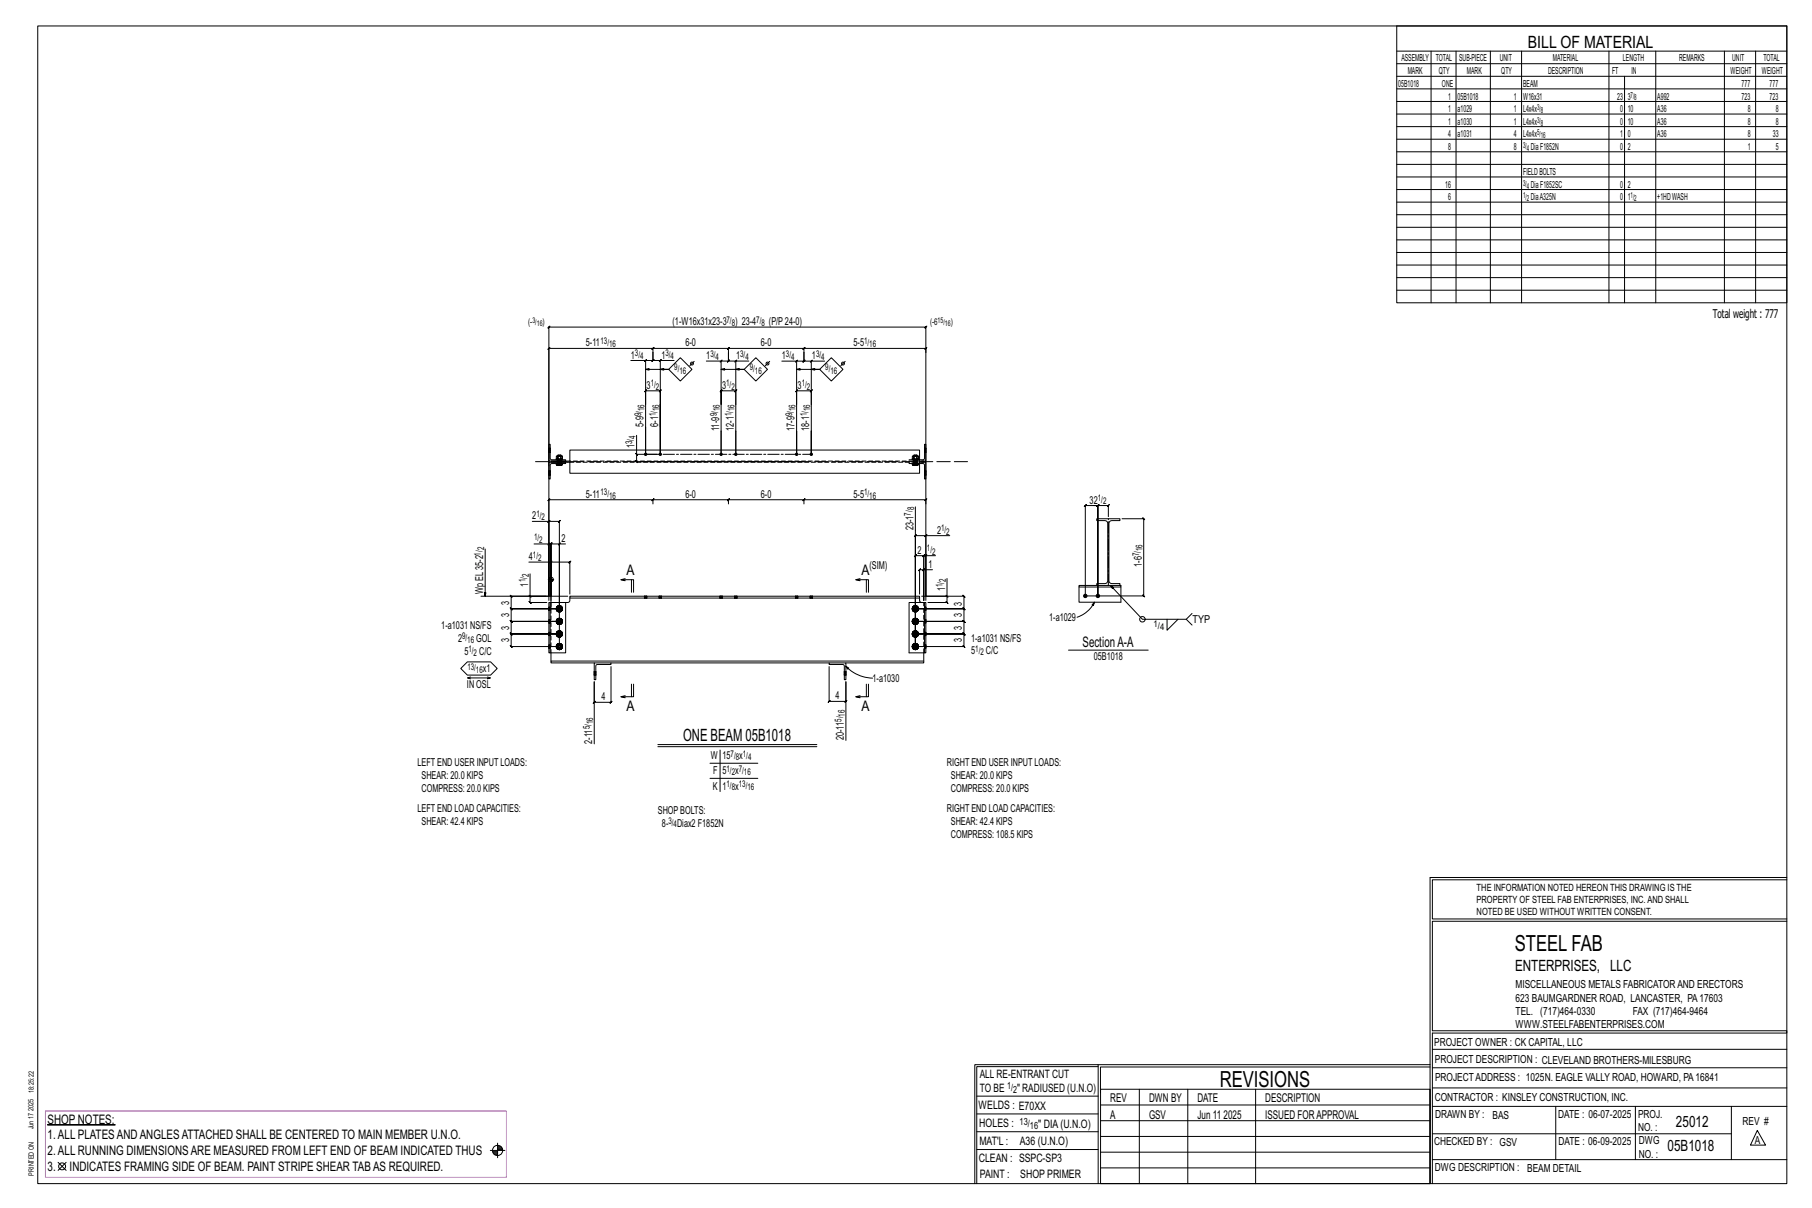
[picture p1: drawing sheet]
<svg xmlns="http://www.w3.org/2000/svg" width="914mm" height="610mm" viewBox="0 0 914 610" stroke-linecap="round" stroke-linejoin="round" font-family="sans-serif">
<g fill="#000" stroke="#000" stroke-width=".5">
<path d="M24 568h34z"/>
<circle cx="326" cy="229" r=".6"/>
<circle cx="333" cy="229" r=".6"/>
<circle cx="364" cy="229" r=".6"/>
<circle cx="371" cy="229" r=".6"/>
<circle cx="402" cy="229" r=".6"/>
<circle cx="409" cy="229" r=".6"/>
<circle cx="548" cy="301" r=".9"/>
<circle cx="554" cy="301" r=".9"/>
</g>
<g fill="none" stroke="#000" stroke-width=".5">
<path d="M19 13h883v584h-883zM705 13h197v140h-197zM705 26h197M705 32h197M705 39h197M722 26v127M735 26v127M752 26v127M768 26v127M812 26v127M820 39v114M836 26v127"/>
<path d="M870 26v127M886 26v127M705 45h197M705 51h197M705 58h197M705 64h197M705 70h197M705 77h197M705 83h197M705 89h197M705 96h197M705 102h197"/>
<path d="M705 108h197M705 115h197M705 121h197M705 127h197M705 134h197M705 140h197M705 146h197M330 178v4v-1l-1 1h1h-4M330 178v4h-1l1-1v1h3M330 178v-3l-1 1h1h-53v-1l-1 1h1v59M330 176h38h-1l1-1v3M330 175l-1 1z"/>
<path d="M368 178v4l-1 1 1-1h-4M368 178v4l-1 1 1-1h3M368 176h38h-1l1-1v3M368 175l-1 1zM406 178v4l-1 1 1-1h-4M406 178v4l-1 1 1-1h3M406 176h61l1-1-1 3M406 175l-1 1zM318 182h8v22v-7l-1 1 1-1h7v1l1-1h-1v32v-47h7M326 186h11h-4M326 181l-1 1zM333 182l1-1z"/>
<path d="M337 186l6-5 6 5-6 6zM350 182l-2 3M356 182h8v22v-7l-1 1 1-1h7v1l1-1h-1v7M364 182l-1 1 1-1zM364 186h12h-5M371 183l1-1zM378 182h-7v22M381 181l6 5-6 6-5-6zM388 182l-2 3M395 182h7v22M402 182l-1 1 1-1zM402 186h12h-5"/>
<path d="M409 182h1l-1 1zM416 182h-7v22M420 181l5 5-5 6-6-6zM427 182l-3 3M326 215v14zM326 204v25M333 215v-11v25h-12v-9M364 218v11zM364 204v25M371 218v11zM371 204v25M402 204v-7l-1 1 1-1h7v1l1-1h-1v7"/>
<path d="M402 204v25M409 204v25M277 238h.1M277 240h.1M277 226h.1M277 228h.1M277 233h8v1h-7v8h-1zM277 224h1v8h7v1h-8zM278 238h.1M278 240h.1M278 226h.1M278 228h.1"/>
<path d="M281 232h3zM281 234h.1M281 232v-2h1v2M281 234v1M281 234h1h-1v1v-1M281 232h.1M281 233h.1M281 230h3v2M282 230h1v2M282 235v-1h1v1M282 234h.1M282 235l1-1v1"/>
<path d="M283 234h-1v1M283 232h.1M283 233h.1M283 234h.1M283 234h1M284 234h.1M284 234l-1 1M288 227h176v12h-176zM288 233h-10h10M321 229l1 1zM321 229v4v-1l1 1h-1h85M460 232h4z"/>
<path d="M460 234h1zM460 232v-2h1v2M460 234l1 1M461 234v1M461 232h.1M461 233h.1M461 234h.1M461 235v-1h2v1M461 234h1M462 235l1-1v1M463 234h-1v1M463 230v2"/>
<path d="M463 230h-2h2v2M463 232h.1M463 233h.1M463 234h.1M463 234l-1 1M464 233h2h-2M464 232h2l1-8v9h-2M465 233h2v9l-1-8h-2M467 238h.1M467 240h.1M467 226h.1M467 228h.1"/>
<path d="M330 252l-1 1 1-1zM330 254v-2l-1 1 1-1h-53l-1 1 1-1v51M330 252h38l-1 1 1-1v2M368 252l-1 1 1-1zM368 252h38l-1 1 1-1v2M406 252h61v1l1-1-1 2M406 252l-1 1zM462 256v70v-56l-1 1 1-1h5M552 255h2v46v-46h1l-1 1v-1h-6l-1 1 1-1v46h29h1l-1-1v1v-39h1l-1-1v1h-11M554 256l1-1zM554 255h5v1l1-1h-1v6M245 277v24"/>
<path d="M269 263h8v38v-26h-8M276 275l1-1zM277 263l-1 1 1-1zM277 263h5v1l1-1h-1v63h-24v1l-1-1h1v-6l-1-1 1 1h24h-24l-1-1 1 1v-6l-1-1 1 1h24h-24l-1-1 1 1v-7v1l-1-1 1 1-1-1h1v-6l-1-1 1 1h18M277 275h8M282 275l1-1zM282 275v32h-24h24M467 271l1-1zM468 280l-1 1zM479 270h-12v31h19v-1l1 1h-1v6l1 1-1-1h-24h24l1 1-1-1v7v-1l1 1h-1h-24h24v-1l1 1h-1v6v-1l1 1h-1h-24h24v-1l1 1h-1v6l1 1-1-1h-24v-46l-1 1 1-1h4v1l1-1h-1v23M553 262h12v1h-5v1v29v1l5 1h-12l5-1 1-1v-29l-1-1h-5zM267 284h11v19"/>
<path d="M267 290v11h20M277 292h2M277 292h.1M277 291v1M278 284l1-1zM278 291v1M278 284h10h-1l1-1v1v16M278 291v9M278 292v2M278 292v1M279 292v1M315 293h-2h7v6"/>
<path d="M315 292l-2 1M319 293v6M434 293h-2h6v6M434 292l-2 1M437 293v6M466 288l1-1-1 1zM466 288h-2l1-1-1 1v12M467 280h-1h1l-1 1v-1v23M471 288h-5v15M472 280h-5v23M478 292v9h-13M545 296v8h21v-8"/>
<path d="M553 295h-8v1h21v-1h-1M560 295l16 18h23l3-3M243 301h34v-136l-1 1 1-1h190v1l1-1h-1v136M267 300l1 1zM267 301v3l1 1-1-1h9M277 304h1v25h-1zM278 304h7M278 301v-26l1-1-1 1 1-1-1 1v32M281 320h.1M281 314h.1M281 307h.1M281 319v1"/>
<path d="M281 313v1M281 315h1M281 308l1 1M281 320v1M281 307v1M281 320v-1v1v1v-1M281 313v-1v2v1v-1M281 307v-1v1v1M282 314v1M282 308v1M282 319h-1M282 312h-1"/>
<path d="M282 306h-1M282 315h1M282 308l1 1M282 318v1M282 319h1M282 312v1M282 313l1-1v1M282 306h.1M282 306h1M283 319l1 1v1M283 313l1 1M283 306l1 1v1"/>
<path d="M283 319h-1M283 312l-1 1M283 306h-1M283 314v1h-1M283 308v1l-1-1M283 314h1l-1 1M283 308h1h-1M283 320v1M283 314v1M283 307v1M283 319h1l-1 1M283 312l1 1h-1"/>
<path d="M283 306l1 1h-1M284 319v1M284 313v1M284 307h.1M285 304v25h-7M288 301h176v1h-176zM288 302l-1 2h-2M325 301h.1M325 302h.1M326 301h.1M326 302h.1M333 301h.1"/>
<path d="M333 302h.1M334 301h.1M334 302h.1M363 301h.1M363 302h.1M364 301h.1M364 302h.1M371 301h.1M371 302h.1M372 301h.1M372 302h.1M401 301h.1"/>
<path d="M401 302h.1M403 301h.1M403 302h.1M409 301h.1M409 302h.1M410 301h.1M410 302h.1M460 320h1M460 314h1M460 307h1M461 307h.1M461 313v1"/>
<path d="M461 319v1M461 308v1M461 315h.1M461 307v1M461 314h.1M461 320v1M461 307v-1l-1 1 1 1M461 313v-1l-1 2 1 1v-1M461 320v-1l-1 1 1 1v-1M461 308l1 1M461 314l1 1M461 306h.1"/>
<path d="M461 312h.1M461 319h.1M462 308l1 1M462 315h1M462 306h-1M462 306h1M462 312l-1 1M462 313l1-1v1M462 318l-1 1M462 319h1M462 306l1 1v1M462 313l1 1"/>
<path d="M462 319l1 1v1M463 306h-1M463 312l-1 1M463 319h-1M463 308v1l-1-1M463 314v1h-1M463 308h.1M463 314v1M463 307l-1 1M463 314l-1 1M463 320l-1 1M463 306v1"/>
<path d="M463 312v1M463 319v1M463 307h.1M463 313v1M464 302v1l1 1M467 304v25zM467 304h-8v25h8M477 300l1 1zM478 301v3h-1l1 1v-1h-10M552 304v2l-1-1zM552 304a15 15 0 0 1-8 7M589 313v5l5-5"/>
<path d="M599 313l3 2M233 337l3-3h12l3 3-3 4h-12zM278 329v5M281 326h.1M281 327l1 1M281 321h1M281 326v1M281 326v-1v1v1M282 327v1M282 321h.1M282 325h-1M282 327l1 1"/>
<path d="M282 321h1M282 325v1M282 325h1v1M283 325l1 1v1M283 325h-1M283 327v1l-1-1M283 321h-1M283 327h1h-1M283 320l1 1h-1M283 326v1M283 325l1 1h-1M284 326h.1"/>
<path d="M300 339h.1M300 335h8l-7 1v7h-1zM301 339h.1M308 336v18h1l-1 1v-1h-8l-1 1 1-1v-10v31M308 335h110M418 335h9v8h-1v-7l-8-1zM418 336v18l1-1-1 1h9h-1l1-1v1v-10v30M426 339h.1M427 336l1 1v1zM427 336a19 19 0 0 0 13 6M427 339h.1M460 326h1"/>
<path d="M461 326h.1M461 321h.1M461 327v1M461 326v1M461 326v-1l-1 1 1 1M461 321h1M461 327l1 1M461 325h.1M462 321h1M462 327l1 1M462 325l-1 1M462 325h1v1"/>
<path d="M462 325l1 1v1M463 325h-1M463 321h-1M463 327v1l-1-1M463 320v1M463 327h.1M463 326l-1 1M463 325v1M463 326h.1M466 334h-188v1h22M466 329v6h-39M539 328h40"/>
<path d="M236 342h11l-1 1M237 342h-1l1 1M246 342h1M300 341h.1M301 341h.1M315 351l-2 1M319 345v7M320 345v7h-7h2M426 341h.1M427 341h.1M434 351l-2 1M437 345v7"/>
<path d="M438 345v7h-6h2M332 376h80M332 377h80M363 378v21M358 385h24M358 393h24M722 443v154M722 443h180M902 444h-179v20h179M902 465h-179v55h179v1h-179v76M554 538h-61v59M554 537h168"/>
<path d="M722 538h-167v13M723 539h179M723 530h179M493 553h61M555 550h167v47h-167zM555 558h167M575 550v47M599 550v47M634 550v47M723 549h179M723 558h179M785 558v27"/>
<path d="M825 558v27M874 558v27M251 577v7M251 579h2M251 580h3M251 578h2M493 571h61M493 562h61M555 573h167M555 566h167M723 572h151M887 570l4 8h-8z"/>
<path d="M29 587l4 4M33 587l-4 4M247 581h8M249 581h2M249 582h2M250 583h1M492 597v-60h62v60M493 580h61M555 589h167M555 581h167M723 585h179"/>
<circle cx="349" cy="183" r=".7"/>
<circle cx="387" cy="183" r=".7"/>
<circle cx="425" cy="183" r=".7"/>
<circle cx="278" cy="292" r="1.2"/>
<circle cx="576" cy="313" r="1.4"/>
<circle cx="31" cy="589" r="1.8"/>
<circle cx="251" cy="581" r="2.6"/>
</g>
<path d="M23 561h233v33h-233z" fill="none" stroke="#f0f" stroke-width=".5"/>
<g fill="none" stroke="#000" stroke-width=".5" stroke-dasharray="2 1.4">
<path d="M277 238h1M277 238h.1M277 240h.1M277 239l1 1M277 239h1M277 227h1M277 226h1M277 226h.1M277 228h.1M277 228h1M277 227l1 1M277 240h1"/>
<path d="M278 238h-1M278 226h-1M278 238h.1M278 239l-1-1 1 1M278 226h.1M278 227h-1l1 1M281 234h.1M281 234v1M281 232h1h-1v-2h1v2v-2v2h1h-1M281 234h1M281 235v-1v1v-1h1M281 233h.1"/>
<path d="M281 233v1M281 232h.1M281 232v1M281 232v2zM281 230h1M282 230h1M282 235h.1M282 234h.1M282 232h.1M282 230h.1M282 232h-1h1M282 232h1"/>
<path d="M282 233h.1M282 233l-1 1M282 233v-1M282 234v1l1-1M282 232v1zM282 233h1M282 233l1 1zM282 233v1M282 233l1-1M282 235v-1h1M282 234h1M283 233h.1"/>
<path d="M283 233v1M283 233v-1M283 235h.1M283 234h.1M283 232h.1M283 230h.1M283 230v2zM283 232h1h-1v-2h1v2M283 232v2zM283 234v-1M283 235v-1M283 234h1l-1 1z"/>
<path d="M283 232h1M284 234l-1 1zM284 234h.1M288 233h176M459 233v1h5M460 234h1zM460 234l1 1M460 232h1h-1v-2h1v2v-2v2h2h-2M461 234h.1M461 234v1M461 235v-1v1v-1M461 233h.1"/>
<path d="M461 233v1M461 232h.1M461 232v1M461 232v2zM461 230h1M461 230h2M461 235h1M461 230h.1M461 232h-1h1M461 232h2M461 233v-1M461 234h1z"/>
<path d="M461 234l1 1 1-1M462 230h.1M462 230h1M462 233h.1M462 233l-1 1M462 232v1zM462 233v-1M462 233h1M462 233v1zM462 234h.1M462 233l1-1M462 232h.1"/>
<path d="M462 235l-1-1h2M462 234h1M462 233v1M462 235h1M463 234h.1M463 233h.1M463 233v1M463 233v-1M463 232h.1M463 230h.1M463 230v2zM463 232v-2v2"/>
<path d="M463 232v2zM463 234v-1M463 235v-1M463 234v1zM463 232h1M464 232h-5v1M464 233h-176M467 240h.1M467 238v1v-1M467 228h.1M467 227h.1M467 238h.1"/>
<path d="M467 226h.1M467 239h.1M467 227v-1M277 320h1M277 319h1M277 314h1zM277 314h.1M277 314h1M277 313h1M277 308h1zM277 308h.1M277 308h1"/>
<path d="M277 307h1M277 306h1M278 314h-1h1M278 308l-1-1 1 1M278 304v25M281 320v1zM281 314h.1M281 307v1zM281 320l1-1-1 1 1 1-1-1M281 314l1-2-1 2 1 1-1-1M281 307l1-1-1 1 1 2-1-2M281 319v1z"/>
<path d="M281 313v1zM281 314v1zM281 307h.1M281 308h.1M281 319v1M281 313v1M281 308v-1M281 319h.1M281 319l1-1zM281 312v1zM281 315h1zM281 312h1z"/>
<path d="M281 306v1zM281 308l1 1zM281 306h1zM281 319h1zM281 319h1M281 315h1M281 312h1M281 308l1 1M281 306h1M281 320l1-1M281 314l1 1M281 313h1"/>
<path d="M281 308h1M281 307l1-1M281 320h1zM281 314h1zM281 307l1 1zM282 319h1zM282 315h1zM282 312h1zM282 309h1zM282 306h1zM282 319h-1v1v-1v2h1M282 313l-1-1v2v-1v1v1v-1v1l1-1"/>
<path d="M282 306h-1v1v1h1M282 320h-1zM282 320v-1zM282 313l-1 1zM282 314h.1M282 313h.1M282 307h-1zM282 308h.1M282 307h.1M282 318h.1M282 315h.1M282 312h.1"/>
<path d="M282 309h.1M282 306h.1M282 319h.1M282 308v1zM282 307v-1zM282 318v1v-1v1M282 318l1 1-1-1 1 1zM282 318h1zM282 312v1M282 315h1M282 314h1zM282 313h1z"/>
<path d="M282 312h1h-1h1v1zM282 309h1M282 308l1 1M282 308h1zM282 306l1 1zM282 306h1h-1h1zM283 319v1zM283 319h.1M283 315v-1M283 314h.1M283 313h.1M283 308h.1"/>
<path d="M283 307h.1M283 306h.1M283 315h.1M283 312h.1M283 309v-1zM283 309v-1M283 318v1zM283 320h.1M283 313v1zM283 319l1 1zM283 312l1 2zM283 306l1 1z"/>
<path d="M283 307v1zM283 320l1-1h-1M283 314h1l-1 1M283 313h1l-1-1M283 308h1h-1M283 307h1l-1-1M283 319l1 2M283 312v1l1 1M283 308v-1M283 306l1 2M283 319h1zM283 312l1 1z"/>
<path d="M284 319v1zM284 319v1M284 313v1zM284 313v1M284 307h.1M284 314l-1 1zM284 308h-1zM284 320l-1 1zM284 307l-1 2zM284 320v1zM284 314h.1M284 307v1z"/>
<path d="M325 301v1M325 301h.1M326 301l-1 1M326 301v1zM326 302h.1M326 301v1M326 301h.1M326 302v-1M333 301v1M333 301h.1M333 301v1zM333 302h.1"/>
<path d="M334 301v1M334 301h.1M334 302h.1M334 302v-1M363 301v1M363 301h.1M364 301l-1 1M364 301v1zM364 302h.1M364 301v1M364 301h.1M364 302v-1"/>
<path d="M371 301v1M371 301h.1M371 301l1 1zM371 302h.1M372 301v1M372 301h.1M372 302h.1M372 302v-1M401 301v1M401 301h.1M402 301l-1 1M402 301v1z"/>
<path d="M402 301v1M402 302h.1M403 301h.1M403 302h.1M403 302v-1M409 301v1M409 301h.1M409 301l1 1zM409 302h.1M410 301v1M410 301h.1M410 302h.1"/>
<path d="M410 302v-1M460 307v1zM460 314h.1M460 320v1zM460 307l1 1zM460 307l1-1-1 1 1 2-1-2h1M460 314h1zM460 314l1-2-1 2 1 1-1-1h1M460 320l1 1zM460 320l1-1-1 1 1 1-1-1h1M460 307h.1M460 308h1z"/>
<path d="M460 313v1zM460 314l1 1zM460 319v1zM461 308v-1M461 307h.1M461 314h.1M461 313v1M461 319v1M461 306l-1 1zM461 308v1zM461 306h.1M461 312l-1 1z"/>
<path d="M461 315h.1M461 312h.1M461 319h-1zM461 319v-1zM461 308v1M461 319h.1M461 308h1M461 307l1-1M461 314l1 1M461 313h1M461 320l1-1M461 307v1z"/>
<path d="M461 320h.1M461 309h2zM461 306h2zM461 315h2zM461 312h2zM461 319h2zM461 306l-1 1h1v1M461 313v-1l-1 2 1-1v1v1v-1v1v-1M461 319l-1 1 1-1v2M461 308h1zM461 307h1zM461 313v1z"/>
<path d="M461 314h1zM461 313h1zM461 320l1-1zM461 309h1zM461 306h1zM461 315h1zM461 312h1zM461 318h1zM462 308v1h-1h1h-1zM462 308h.1M462 307v-1zM462 315h-1h1h-1z"/>
<path d="M462 314h.1M462 313h.1M462 319h.1M462 306h-1h1h-1h1M462 309h1zM462 309h1M462 308l1 1M462 306v1zM462 306h1h-1h1h-1zM462 306h1zM462 312h-1h1h-1l1 1M462 315h1z"/>
<path d="M462 315h1M462 312h1h-1h1l-1 1zM462 312h1zM462 318l-1 1 1-1-1 1h1M462 318l1 1-1-1 1 1h-1zM462 318h1zM462 308h1M462 307h1zM462 306h1M462 315l1-1M462 314h1zM462 313h1z"/>
<path d="M462 313h1M462 319l1 1zM462 319h1M463 309v-1zM463 309v-1M463 306h.1M463 315h.1M463 312h.1M463 319h.1M463 318v1zM463 308h-1zM463 307h.1"/>
<path d="M463 313v1zM463 320h.1M463 306v1zM463 312v2zM463 319v1zM463 307v1zM463 314h.1M463 308h.1M463 307v-1M463 314v1M463 313v-1M463 320v-1"/>
<path d="M463 308v-1M463 306v2M463 315v-1M463 312v1v1M463 319v2M463 312v1zM463 313v1M463 319v1M463 307h1zM463 314v1zM463 313l1 1zM463 319l1 1z"/>
<path d="M463 307v2zM463 320v1zM464 307l-1 1zM464 314h-1zM464 320l-1 1zM467 306h.1M467 307h.1M467 313h.1M467 313v1v-1M467 319h.1M467 320v-1M467 306v1"/>
<path d="M467 307v-1M467 308h.1M467 314h.1M467 320h.1M277 327h1zM277 327h.1M277 327h1M277 326h1M277 325h1M277 321h1zM277 321h.1M277 320l1 1"/>
<path d="M278 327l-1-1 1 1M278 320h-1l1 1M281 326v1zM281 326l1-1-1 1 1 2-1-2M281 326h.1M281 327h.1M281 321h.1M281 327v-1M281 321v-1M281 325v1zM281 327l1 1zM281 325h1z"/>
<path d="M281 321h1zM281 327l1 1M281 325h1M281 321h1M281 327h1M281 326l1-1M281 320l1 1M281 326l1 1zM282 328h1zM282 325h1zM282 321h1zM282 326l-1-1v1v1h1"/>
<path d="M282 326h-1zM282 327h.1M282 326h.1M282 320v1zM282 328h.1M282 325h.1M282 321v1zM282 327v1zM282 326v-1zM282 321h.1M282 328h1M282 327l1 1"/>
<path d="M282 327h1zM282 325l1 1zM282 325h1h-1h1zM282 322l1-1zM282 321h1M283 327h.1M283 326h.1M283 325v1M283 321h.1M283 321v-1zM283 328v-1zM283 328v-1"/>
<path d="M283 325h.1M283 325l1 1zM283 326v1zM283 327h1h-1M283 326h1l-1-1M283 320l1 1h-1M283 327v-1M283 325v1l1 1M283 321v-1M284 326h.1M284 327h-1zM284 321h-1z"/>
<path d="M284 326l-1 2zM284 326v1zM300 339l1 1zM300 339h1M300 339h.1M300 340h1M301 339h-1M301 339h.1M301 340h.1M426 340h1zM426 340v-1M427 339h-1"/>
<path d="M427 339h.1M427 340l-1-1M460 326v1zM460 326l1 1zM460 326l1-1-1 1 1 2-1-2h1M460 321h1zM460 326h.1M460 327h1zM461 321v-1M461 327v-1M461 326h.1M461 321h.1"/>
<path d="M461 325l-1 1zM461 327v1zM461 325h.1M461 327v1M461 320l1 1M461 327h1M461 326l1-1M461 326v1zM461 321h2zM461 328h2zM461 325h2zM461 326v-1l-1 1h1v1"/>
<path d="M461 320l1 1zM461 327h1zM461 326h1zM461 321l1 1zM461 328h1zM461 325h1zM462 321h-1h1h-1zM462 321h.1M462 327v1h-1h1h-1zM462 327h.1M462 326v-1zM462 322l1-1z"/>
<path d="M462 321h1zM462 321h1M462 325h-1h1h-1h1M462 328h1zM462 328h1M462 327l1 1M462 325v1zM462 325h1h-1h1h-1zM462 325h1zM462 321l1-1zM462 327h1M462 327h1z"/>
<path d="M462 326h1zM462 325l1 1M463 321h.1M463 328v-1zM463 328v-1M463 325h.1M463 326h.1M463 325v1zM463 326v1zM463 320v1M463 327h.1M463 326v-1"/>
<path d="M463 321v-1M463 327v-1M463 325v1v1M463 326h1zM463 326v2zM464 326l-1 1zM466 329v-25M467 325h.1M467 326h.1M467 321h.1M467 325v1M467 326v-1"/>
<path d="M467 327h.1M300 341h.1M300 340l1 1M300 341h1M426 341h.1M426 341h1M427 340h-1M427 341h.1"/>
</g>
<path d="M270 233h218" fill="none" stroke="#000" stroke-width=".5" stroke-dasharray="6.8 1 0 1"/>
<path d="M326 229h83M559 295v-33" fill="none" stroke="#000" stroke-width=".5" stroke-dasharray="5.8 1 1 1"/>
<g font-size="11.2">
<text x="764" y="480">STEEL FAB</text>
<text x="616" y="548">REVISIONS</text>
</g>
<g font-size="8.6">
<text x="771" y="24">BILL OF MATERIAL</text>
<text x="345" y="374">ONE BEAM 05B1018</text>
</g>
<g font-size="7.9">
<text x="765" y="490">ENTERPRISES, LLC</text>
<text x="846" y="569">25012</text>
<text x="842" y="581">05B1018</text>
</g>
<g font-size="7.3">
<text x="316" y="290">A</text>
<text x="435" y="290">A</text>
<text x="546" y="326">SectionA-A</text>
<text x="316" y="359">A</text>
<text x="435" y="359">A</text>
</g>
<g font-size="6.6">
<text x="24" y="567">SHOP NOTES:</text>
<text x="24" y="575">1.ALL PLATESANDANGLESATTACHED SHALL BE CENTERED TO MAIN MEMBER U.N.O.</text>
<text x="24" y="583">2.ALL RUNNING DIMENSIONSARE MEASURED FROM LEFT END OF BEAM INDICATED THUS</text>
<text x="24" y="591">3.</text>
<text x="35" y="591">INDICATES FRAMING SIDE OF BEAM. PAINT STRIPE SHEAR TABAS REQUIRED.</text>
</g>
<g font-size="6.1">
<text x="864" y="161">Total weight : 777</text>
<text x="560" y="556">REV</text>
<text x="580" y="556">DWN BY</text>
<text x="604" y="556">DATE</text>
<text x="639" y="556">DESCRIPTION</text>
<text x="560" y="564">A</text>
<text x="580" y="564">GSV</text>
<text x="604" y="564">Jun 11</text>
<text x="617" y="564">2025</text>
<text x="639" y="564">ISSUED FORAPPROVAL</text>
</g>
<g font-size="5.9">
<text x="494" y="560">WELDS : E70XX</text>
<text x="494" y="569">HOLES :</text>
<text x="524" y="569">&quot; DIA(U.N.O)</text>
<text x="494" y="578">MAT'L :</text>
<text x="515" y="578">A36 (U.N.O)</text>
<text x="494" y="586">CLEAN : SSPC-SP3</text>
<text x="495" y="595">PAINT :</text>
<text x="515" y="595">SHOP PRIMER</text>
</g>
<g font-size="5.8">
<text x="494" y="544">ALL RE-ENTRANT CUT</text>
<text x="494" y="551">TO BE</text>
<text x="513" y="551">&quot; RADIUSED (U.N.O)</text>
</g>
<g font-size="5.6">
<text x="765" y="499">MISCELLANEOUS METALS FABRICATORAND ERECTORS</text>
<text x="765" y="505">623 BAUMGARDNER ROAD, LANCASTER, PA17603</text>
<text x="765" y="512">TEL. (717)464-0330</text>
<text x="824" y="512">FAX (717)464-9464</text>
<text x="765" y="519">WWW.STEELFABENTERPRISES.COM</text>
<text x="724" y="528">PROJECT OWNER : CK CAPITAL, LLC</text>
<text x="724" y="537">PROJECT DESCRIPTION : CLEVELAND BROTHERS-MILESBURG</text>
<text x="724" y="545">PROJECTADDRESS : 1025N. EAGLE VALLY ROAD, HOWARD, PA16841</text>
<text x="724" y="556">CONTRACTOR : KINSLEY CONSTRUCTION, INC.</text>
<text x="724" y="564">DRAWN BY :</text>
<text x="753" y="564">BAS</text>
<text x="786" y="564">DATE : 06-07-2025</text>
<text x="827" y="564">PROJ.</text>
<text x="879" y="568">REV #</text>
<text x="827" y="571">NO. :</text>
<text x="724" y="578">CHECKED BY : GSV</text>
<text x="787" y="578">DATE : 06-09-2025</text>
<text x="827" y="578">DWG</text>
<text x="886" y="578">A</text>
<text x="827" y="584">NO. :</text>
<text x="724" y="591">DWG DESCRIPTION : BEAM DETAIL</text>
</g>
<g font-size="5.5">
<text x="339" y="164">(1-W16x31x23-3</text>
<text x="371" y="164">) 23-4</text>
<text x="388" y="164">(P/P24-0)</text>
<text x="296" y="175">5-11</text>
<text x="346" y="175">6-0</text>
<text x="384" y="175">6-0</text>
<text x="431" y="175">5-5</text>
<text x="318" y="181">1</text>
<text x="334" y="181">1</text>
<text x="356" y="181">1</text>
<text x="371" y="181">1</text>
<text x="395" y="181">1</text>
<text x="410" y="181">1</text>
<text x="326" y="196">3</text>
<text x="364" y="196">3</text>
<text x="402" y="196">3</text>
<text x="325" y="215" transform="rotate(-90 325 215)">5-9</text>
<text x="332" y="215" transform="rotate(-90 332 215)">6-1</text>
<text x="363" y="218" transform="rotate(-90 363 218)">11-9</text>
<text x="370" y="218" transform="rotate(-90 370 218)">12-1</text>
<text x="401" y="218" transform="rotate(-90 401 218)">17-9</text>
<text x="408" y="218" transform="rotate(-90 408 218)">18-1</text>
<text x="320" y="226" transform="rotate(-90 320 226)">1</text>
<text x="296" y="251">5-11</text>
<text x="346" y="251">6-0</text>
<text x="384" y="251">6-0</text>
<text x="431" y="251">5-5</text>
<text x="550" y="254">32</text>
<text x="269" y="262">2</text>
<text x="461" y="268" transform="rotate(-90 461 268)">23-1</text>
<text x="473" y="269">2</text>
<text x="283" y="274">2</text>
<text x="463" y="279">2</text>
<text x="267" y="283">4</text>
<text x="439" y="287">(SIM)</text>
<text x="469" y="287">1</text>
<text x="576" y="286" transform="rotate(-90 576 286)">1-6</text>
<text x="244" y="300" transform="rotate(-90 244 300)">Wp EL35-2</text>
<text x="266" y="296" transform="rotate(-90 266 296)">1</text>
<text x="477" y="298" transform="rotate(-90 477 298)">1</text>
<text x="257" y="305" transform="rotate(-90 257 305)">3</text>
<text x="485" y="306" transform="rotate(-90 485 306)">3</text>
<text x="257" y="311" transform="rotate(-90 257 311)">3</text>
<text x="485" y="311" transform="rotate(-90 485 311)">3</text>
<text x="223" y="317">1-a1031 NS/FS</text>
<text x="257" y="318" transform="rotate(-90 257 318)">3</text>
<text x="485" y="318" transform="rotate(-90 485 318)">3</text>
<text x="529" y="313">1-a1029</text>
<text x="602" y="314">TYP</text>
<text x="231" y="324">2</text>
<text x="240" y="324">GOL</text>
<text x="490" y="324">1-a1031 NS/FS</text>
<text x="257" y="324" transform="rotate(-90 257 324)">3</text>
<text x="485" y="324" transform="rotate(-90 485 324)">3</text>
<text x="234" y="330">5</text>
<text x="242" y="330">C/C</text>
<text x="490" y="330">5</text>
<text x="498" y="330">C/C</text>
<text x="552" y="333">05B1018</text>
<text x="244" y="339">x1</text>
<text x="236" y="347">IN OSL</text>
<text x="440" y="344">1-a1030</text>
<text x="304" y="353">4</text>
<text x="422" y="353">4</text>
<text x="299" y="375" transform="rotate(-90 299 375)">2-11</text>
<text x="426" y="374" transform="rotate(-90 426 374)">20-11</text>
<text x="359" y="383">W</text>
<text x="365" y="383">15</text>
<text x="373" y="383">x</text>
<text x="211" y="386">LEFT END USER INPUT LOADS:</text>
<text x="478" y="386">RIGHT END USER INPUT LOADS:</text>
<text x="213" y="393">SHEAR: 20.0 KIPS</text>
<text x="360" y="391">F</text>
<text x="365" y="391">5</text>
<text x="371" y="391">x</text>
<text x="480" y="393">SHEAR: 20.0 KIPS</text>
<text x="213" y="399">COMPRESS: 20.0 KIPS</text>
<text x="360" y="398">K</text>
<text x="365" y="398">1</text>
<text x="371" y="398">x</text>
<text x="480" y="399">COMPRESS: 20.0 KIPS</text>
<text x="211" y="410">LEFT END LOAD CAPACITIES:</text>
<text x="332" y="411">SHOPBOLTS:</text>
<text x="478" y="410">RIGHT END LOAD CAPACITIES:</text>
<text x="213" y="416">SHEAR: 42.4 KIPS</text>
<text x="334" y="417">8-</text>
<text x="342" y="417">Diax2 F1852N</text>
<text x="480" y="416">SHEAR: 42.4 KIPS</text>
<text x="480" y="423">COMPRESS: 108.5 KIPS</text>
</g>
<g font-size="5">
<text x="745" y="450">THE INFORMATION NOTED HEREON THIS DRAWING IS THE</text>
<text x="745" y="456">PROPERTY OF STEEL FAB ENTERPRISES, INC.AND SHALL</text>
<text x="745" y="462">NOTED BE USED WITHOUT WRITTEN CONSENT.</text>
<text x="508" y="550">1/</text>
<text x="511" y="551">2</text>
<text x="515" y="568">13/</text>
<text x="520" y="570">16</text>
</g>
<g font-size="4.9">
<text x="707" y="31">ASSEMBLY</text>
<text x="725" y="31">TOTAL</text>
<text x="736" y="31">SUB-PIECE</text>
<text x="757" y="31">UNIT</text>
<text x="784" y="31">MATERIAL</text>
<text x="819" y="31">LENGTH</text>
<text x="847" y="31">REMARKS</text>
<text x="874" y="31">UNIT</text>
<text x="890" y="31">TOTAL</text>
<text x="710" y="37">MARK</text>
<text x="726" y="37">QTY</text>
<text x="740" y="37">MARK</text>
<text x="758" y="37">QTY</text>
<text x="781" y="37">DESCRIPTION</text>
<text x="814" y="37">FT</text>
<text x="823" y="37">IN</text>
<text x="873" y="37">WEIGHT</text>
<text x="889" y="37">WEIGHT</text>
<text x="706" y="44">05B1018</text>
<text x="728" y="44">ONE</text>
<text x="769" y="44">BEAM</text>
<text x="879" y="44">777</text>
<text x="893" y="44">777</text>
<text x="731" y="50">1</text>
<text x="736" y="50">05B1018</text>
<text x="764" y="50">1</text>
<text x="769" y="50">W16x31</text>
<text x="816" y="50">23</text>
<text x="821" y="50">3</text>
<text x="836" y="50">A992</text>
<text x="879" y="50">723</text>
<text x="893" y="50">723</text>
<text x="731" y="57">1</text>
<text x="736" y="57">a1029</text>
<text x="764" y="57">1</text>
<text x="769" y="57">L4x4x</text>
<text x="818" y="57">0</text>
<text x="821" y="57">10</text>
<text x="836" y="57">A36</text>
<text x="882" y="57">8</text>
<text x="896" y="57">8</text>
<text x="731" y="63">1</text>
<text x="736" y="63">a1030</text>
<text x="764" y="63">1</text>
<text x="769" y="63">L4x4x</text>
<text x="818" y="63">0</text>
<text x="821" y="63">10</text>
<text x="836" y="63">A36</text>
<text x="882" y="63">8</text>
<text x="896" y="63">8</text>
<text x="731" y="69">4</text>
<text x="736" y="69">a1031</text>
<text x="764" y="69">4</text>
<text x="769" y="69">L4x4x</text>
<text x="818" y="69">1</text>
<text x="821" y="69">0</text>
<text x="836" y="69">A36</text>
<text x="882" y="69">8</text>
<text x="895" y="69">33</text>
<text x="731" y="76">8</text>
<text x="764" y="76">8</text>
<text x="772" y="76">DiaF1852N</text>
<text x="818" y="76">0</text>
<text x="821" y="76">2</text>
<text x="882" y="76">1</text>
<text x="896" y="76">5</text>
<text x="769" y="88">FIELDBOLTS</text>
<text x="729" y="95">16</text>
<text x="772" y="95">DiaF1852SC</text>
<text x="818" y="95">0</text>
<text x="821" y="95">2</text>
<text x="731" y="101">6</text>
<text x="772" y="101">DiaA325N</text>
<text x="818" y="101">0</text>
<text x="821" y="101">1</text>
<text x="836" y="101">+1HDWASH</text>
</g>
<g font-size="4.7">
<text x="267" y="164">(-</text>
<text x="274" y="164">)</text>
<text x="367" y="163">7/</text>
<text x="369" y="164">8</text>
<text x="382" y="163">7/</text>
<text x="384" y="164">8</text>
<text x="469" y="164">(-6</text>
<text x="480" y="164">)</text>
<text x="303" y="174">13/</text>
<text x="436" y="174">1/</text>
<text x="307" y="175">16</text>
<text x="320" y="180">3/</text>
<text x="336" y="180">3/</text>
<text x="358" y="180">3/</text>
<text x="374" y="180">3/</text>
<text x="439" y="175">16</text>
<text x="323" y="181">4</text>
<text x="338" y="181">4</text>
<text x="361" y="182">4</text>
<text x="376" y="182">4</text>
<text x="397" y="180">3/</text>
<text x="399" y="182">4</text>
<text x="412" y="180">3/</text>
<text x="414" y="182">4</text>
<text x="340" y="187">9/</text>
<text x="343" y="189">16</text>
<text x="378" y="187">9/</text>
<text x="381" y="189">16</text>
<text x="416" y="187">9/</text>
<text x="419" y="189">16</text>
<text x="328" y="195">1/</text>
<text x="331" y="197">2</text>
<text x="366" y="195">1/</text>
<text x="369" y="197">2</text>
<text x="405" y="195">1/</text>
<text x="407" y="197">2</text>
<text x="325" y="208" transform="rotate(-90 325 208)">16</text>
<text x="333" y="208" transform="rotate(-90 333 208)">16</text>
<text x="363" y="208" transform="rotate(-90 363 208)">16</text>
<text x="371" y="208" transform="rotate(-90 371 208)">16</text>
<text x="401" y="208" transform="rotate(-90 401 208)">16</text>
<text x="409" y="208" transform="rotate(-90 409 208)">16</text>
<text x="324" y="210" transform="rotate(-90 324 210)">9/</text>
<text x="331" y="210" transform="rotate(-90 331 210)">1/</text>
<text x="362" y="210" transform="rotate(-90 362 210)">9/</text>
<text x="369" y="210" transform="rotate(-90 369 210)">1/</text>
<text x="400" y="210" transform="rotate(-90 400 210)">9/</text>
<text x="407" y="210" transform="rotate(-90 407 210)">1/</text>
<text x="321" y="221" transform="rotate(-90 321 221)">4</text>
<text x="319" y="224" transform="rotate(-90 319 224)">3/</text>
<text x="303" y="250">13/</text>
<text x="307" y="252">16</text>
<text x="436" y="250">1/</text>
<text x="439" y="252">16</text>
<text x="461" y="258" transform="rotate(-90 461 258)">8</text>
<text x="554" y="253">1/</text>
<text x="557" y="255">2</text>
<text x="271" y="261">1/</text>
<text x="273" y="263">2</text>
<text x="460" y="260" transform="rotate(-90 460 260)">7/</text>
<text x="475" y="268">1/</text>
<text x="478" y="270">2</text>
<text x="269" y="272">1/</text>
<text x="272" y="274">2</text>
<text x="243" y="280" transform="rotate(-90 243 280)">1/</text>
<text x="244" y="278" transform="rotate(-90 244 278)">2</text>
<text x="269" y="281">1/</text>
<text x="468" y="278">1/</text>
<text x="470" y="280">2</text>
<text x="575" y="281" transform="rotate(-90 575 281)">7/</text>
<text x="577" y="278" transform="rotate(-90 577 278)">16</text>
<text x="272" y="283">2</text>
<text x="265" y="294" transform="rotate(-90 265 294)">1/</text>
<text x="267" y="291" transform="rotate(-90 267 291)">2</text>
<text x="477" y="294" transform="rotate(-90 477 294)">2</text>
<text x="476" y="296" transform="rotate(-90 476 296)">1/</text>
<text x="582" y="316">1/</text>
<text x="233" y="323">9/</text>
<text x="585" y="318">4</text>
<text x="236" y="324">16</text>
<text x="236" y="329">1/</text>
<text x="492" y="329">1/</text>
<text x="239" y="331">2</text>
<text x="495" y="331">2</text>
<text x="236" y="338">13/</text>
<text x="240" y="340">16</text>
<text x="299" y="365" transform="rotate(-90 299 365)">16</text>
<text x="425" y="364" transform="rotate(-90 425 364)">5/</text>
<text x="426" y="362" transform="rotate(-90 426 362)">16</text>
<text x="298" y="368" transform="rotate(-90 298 368)">5/</text>
<text x="369" y="382">7/</text>
<text x="371" y="384">8</text>
<text x="375" y="382">1/</text>
<text x="377" y="384">4</text>
<text x="367" y="390">1/</text>
<text x="373" y="390">7/</text>
<text x="369" y="391">2</text>
<text x="375" y="391">16</text>
<text x="367" y="397">1/</text>
<text x="369" y="399">8</text>
<text x="373" y="397">13/</text>
<text x="377" y="399">16</text>
<text x="337" y="416">3/</text>
<text x="340" y="418">4</text>
</g>
<g font-size="4.2">
<text x="823" y="49">7/</text>
<text x="825" y="51">8</text>
<text x="776" y="56">3/</text>
<text x="778" y="57">8</text>
<text x="776" y="62">3/</text>
<text x="778" y="63">8</text>
<text x="776" y="68">5/</text>
<text x="778" y="70">16</text>
<text x="769" y="75">3/</text>
<text x="770" y="76">4</text>
<text x="769" y="94">3/</text>
<text x="770" y="95">4</text>
<text x="769" y="100">1/</text>
<text x="770" y="101">2</text>
<text x="823" y="100">1/</text>
<text x="825" y="101">2</text>
</g>
<g font-size="4">
<text x="269" y="163">3/</text>
<text x="271" y="165">16</text>
<text x="473" y="163">15/</text>
<text x="477" y="165">16</text>
</g>
<g font-size="3.7">
<text x="17" y="551" transform="rotate(-90 17 551)">18:25:22</text>
<text x="17" y="561" transform="rotate(-90 17 561)">2025</text>
<text x="17" y="570" transform="rotate(-90 17 570)">Jun 17</text>
<text x="17" y="593" transform="rotate(-90 17 593)">PRINTED ON</text>
</g>
</svg>
